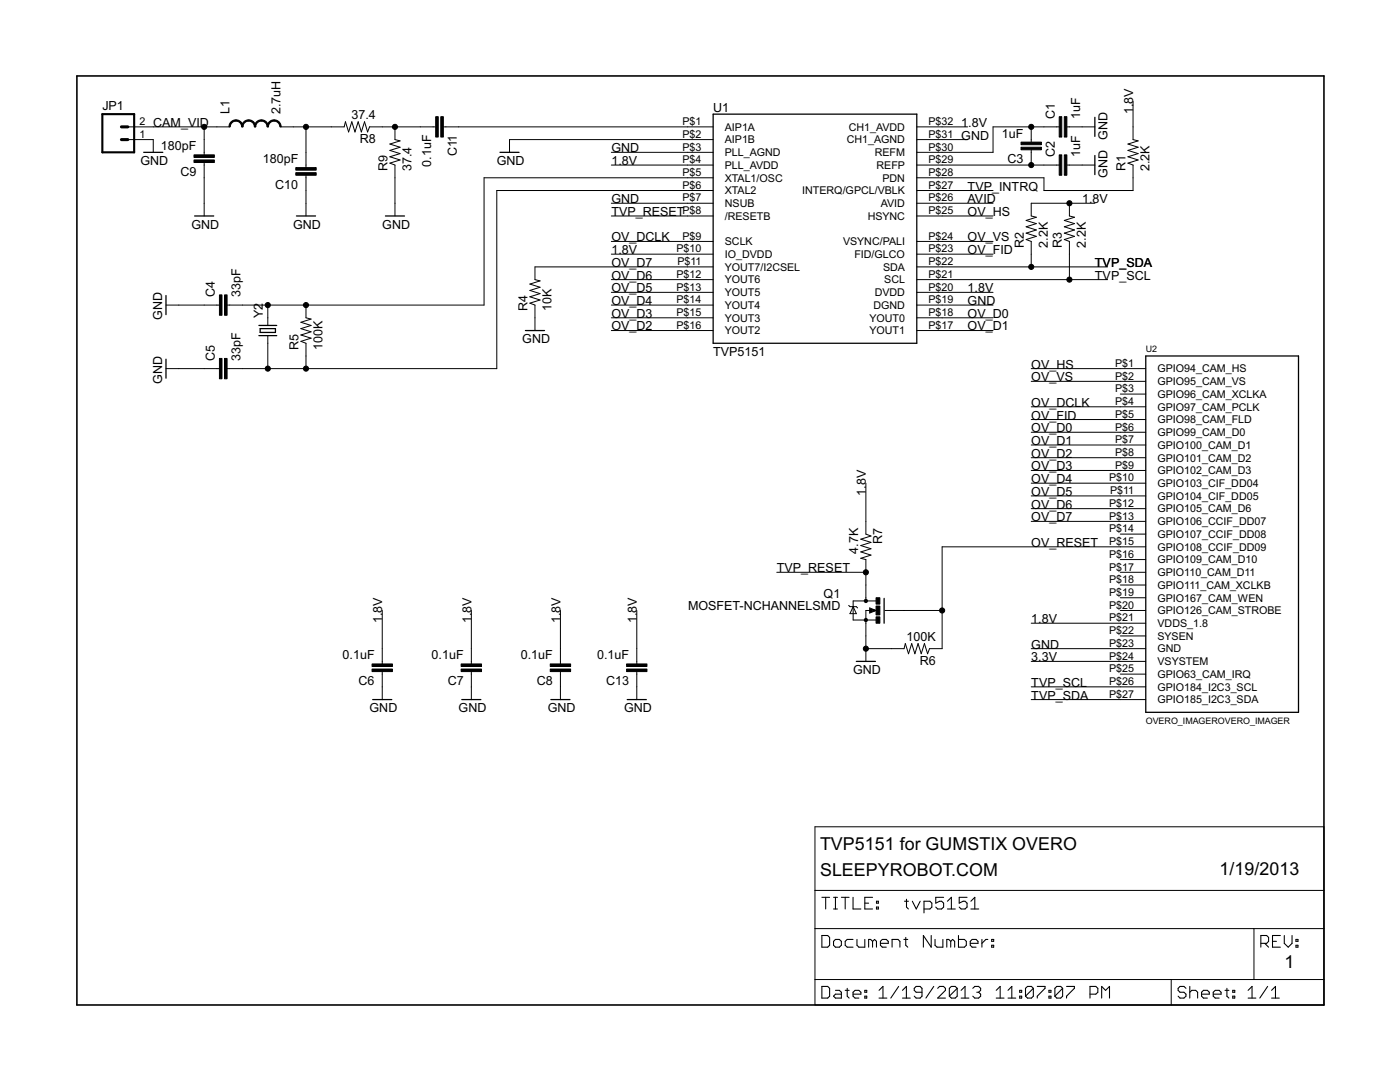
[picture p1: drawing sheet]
<svg xmlns="http://www.w3.org/2000/svg" width="279mm" height="216mm" viewBox="0 0 279 216" stroke-linecap="round" stroke-linejoin="round" font-family="sans-serif">
<path d="M15.3 15.2h248.9v185.3h-248.9zM173.7 121.6l.9 .2-.9 .3v-.3h.2" fill="none" stroke="#000" stroke-width=".32"/>
<g fill="none" stroke="#000" stroke-width=".2">
<path d="M25.5 25.3h20.3M25.5 27.9h5.1v2.5M40.7 25.3v5.6M40.7 32.4v10.7M56 25.3h12.7l.2-1 .7 2 .6-2 .6 2 .7-2 .6 2 .6-2 .7 2 .3-1h13.3M61.1 25.3v8.1M61.1 35v8.1M78.8 25.3v2.6l1 .2-2 .6 2 .7-2 .6 2 .6-2 .7 2 .6-2 .7 1 .3v10.2M88.5 25.3h53.8M122 30.4h20.3M122 32.9h20.3M142.3 27.9h-40.6v2.5"/>
<path d="M142.3 35.5h-45.7v25.4h-51.3M142.3 38h-43.2v35.6h-53.8M183 25.3h10.1M183 27.9h10.1M183 32.9h28.4M183 38h15.2M205.8 25.3v3.1M205.8 29.9v3M211.4 25.3h-13.2v5.1h-15.2M212.9 25.3h5.6M212.9 32.9h5.6M226.1 20.2v7.7l1 .2-2 .6 2 .7-2 .6 2 .6-2 .7 2 .6-2 .7 1 .3v5.1h-17.8v-2.5h-25.3"/>
<path d="M122 40.6h20.3M122 43.1h20.3M122 48.2h20.3M122 50.7h20.3M122 55.8h20.3M122 58.3h20.3M142.3 53.3h-35.5v2.5l1 .2-2.1 .7 2.1 .6-2.1 .7 2.1 .6-2.1 .6 2.1 .7-2.1 .6 1.1 .4v5.1M183 40.6h15.2M183 43.1h15.2M183 48.2h15.2M183 50.7h15.2M183 53.3h38"/>
<path d="M183 55.8h38M183 58.3h15.2M213.4 40.6v2.5l1 .2-2 .7 2 .6-2 .7 2 .6-2 .6 2 .7-2 .6 1 .4v7.6M218.5 40.6h-12.7v2.5l1 .2-2 .7 2 .6-2 .7 2 .6-2 .6 2 .7-2 .6 1 .4v5.1M33.1 60.9h10.7M33.1 73.6h10.7M53.4 60.9v4M53.4 67v6.6M61.1 60.9v2.5l1 .3-2.1 .6 2.1 .6-2.1 .7 2.1 .6-2.1 .6 2.1 .7-2.1 .6 1.1 .4v5.1M122 60.9h20.3M122 63.4h20.3M122 66h20.3"/>
<path d="M183 60.9h15.2M183 63.4h15.2M183 66h15.2M205.8 73.6h22.9M205.8 76.1h22.9M223.6 78.6h5.1M172.8 96.4v10.2l1 .4-2 .6 2 .6-2 .7 2 .6-2 .6 2 .7-2 .6 1 .3v8.2M205.8 81.2h22.9M205.8 83.7h22.9M205.8 86.3h22.9M205.8 88.8h22.9M205.8 91.3h22.9"/>
<path d="M205.8 93.9h22.9M205.8 96.4h22.9M205.8 99h22.9M155 114.2h17.8M174.8 119.9h-4.5v3.8h4.5M205.8 101.5h22.9M205.8 104h22.9M223.6 106.6h5.1M223.6 111.7h5.1M223.6 114.2h5.1M223.6 116.7h5.1M223.6 119.3h5.1"/>
<path d="M228.7 109.1h-40.7v20.3h-2.5l-.4 1.1-.6-2.1-.6 2.1-.7-2.1-.6 2.1-.7-2.1-.6 2.1-.6-2.1-.3 1h-7.6M76.3 121.8v10.7M76.3 134v5.6M94.1 121.8v10.7M94.1 134v5.6M111.8 121.8v10.7M111.8 134v5.6M127.1 121.8v10.7M127.1 134v5.6M169.4 120.8l.2 .3h1.3l.3 .2M170.3 121.1l.6 1.3h-1.3zM173.6 121.3l1.2 .5-1.2 .5z"/>
<path d="M173.7 121.8h-.9v10.2M176.6 121.8h11.4M205.8 124.4h22.9M205.8 129.4h22.9M205.8 132h22.9M205.8 137.1h22.9M205.8 139.6h22.9M223.6 121.8h5.1M223.6 126.9h5.1M223.6 134.5h5.1M162.6 165h101.6v35.5h-101.6zM162.6 177.7h101.6"/>
<path d="M162.6 185.3h101.6M162.6 195.5h101.6M233.7 195.5v5M250.3 185.3v10.2"/>
</g>
<g fill="none" stroke="#000" stroke-width=".21">
<path d="M164 179h1.6M164.8 179v2.4M166.3 179h.8M166.7 179v2.4M167.9 179h1.6M168.7 179v2.4M170.2 179v2.4h1.6M174.1 179h-1.5v2.4h1.5M174.9 179.8h.4v.4h-.4zM180.5 179.8h.8M180.9 179.4v1.6l.4 .4M182.1 179.8l.8 1.6 .7-1.6"/>
<path d="M188.3 179h-1.5v1.2l.7-.4h.4l.4 .4v.8l-.4 .4h-.8l-.3-.4M189.1 179.8l.8-.8v2.4M193 179h-1.6v1.2l.8-.4h.4l.4 .4v.8l-.4 .4h-.8l-.4-.4M193.8 179.8l.7-.8v2.4M164 186.7h1.2l.4 .3v1.6l-.4 .4h-1.2zM164 196.8h1.2l.4 .4v1.6l-.4 .4h-1.2zM166.3 187.8l.4-.3h.8l.4 .3v.8l-.4 .4h-.8l-.4-.4zM166.3 181.4h.8M166.7 197.6h.8l.4 .4v1.2h-1.2l-.4-.4 .4-.4h1.2M168.7 197.6h.8M169.1 197.2v1.6l.4 .4M170.2 198.4h1.6v-.4l-.4-.4h-.8l-.4 .4v.8l.4 .4h.8"/>
<path d="M170.2 187.5h-1.1l-.4 .3v.8l.4 .4h1.1M171 187.5v1.1l.4 .4h1.2v-1.5M172.6 198.8h.4v.4h-.4zM172.6 197.6h.4v.4h-.4zM172.6 180.2h.8M174.1 187.8l-.3-.3h-.4v1.5M174.1 187.8l.4-.3 .4 .3v1.2M174.1 187.8v1.2M174.9 181h.4v.4h-.4zM175.4 199.2h1.6M175.4 197.6l.8-.8v2.4M175.7 188.2h1.6v-.4l-.4-.3h-.8l-.4 .3v.8l.4 .4h.8"/>
<path d="M178 189v-1.5h1.2l.4 .3v1.2M179.3 196.8l-1.5 2.4M180.1 199.2h1.6M180.1 197.6l.8-.8v2.4M180.4 187.5h.8M180.8 187v1.6l.4 .4M184 198h-1.2l-.3-.4v-.4l.3-.4h.8l.4 .4v1.6l-.4 .4h-.8l-.3-.4M184.4 181.4h1.2l.4-.4v-.8l-.4-.4h-1.2v2.4M185.8 186.7v2.3l-1.5-2.3v2.3M186.4 196.8l-1.6 2.4M186.6 187.5v1.1l.4 .4h1.2v-1.5M187.1 197.2l.4-.4h.8l.4 .4v.4l-1.6 1.6h1.6"/>
<path d="M189.1 181.4h1.5M189.7 187.8l-.4-.3h-.3v1.5M189.7 187.8v1.2M189.7 187.8l.4-.3 .4 .3v1.2M191 197.2v1.6l-.4 .4h-.7l-.4-.4M191 197.2l-.4-.4h-.7l-.4 .4v1.6M191 197.2l-1.5 1.6M191.3 186.7v2.3h1.2l.3-.4v-.8l-.3-.3h-1.2M191.8 199.2h1.6M191.8 197.6l.8-.8v2.4M193.6 188.2h1.6v-.4l-.4-.3h-.8l-.4 .3v.8l.4 .4h.8M193.8 181.4h1.5"/>
<path d="M194.1 197.2l.4-.4h.8l.4 .4v.4l-.4 .4M194.9 198h.4M195.3 198l.4 .4v.4l-.4 .4h-.8l-.4-.4M196 187.5v1.5M197.1 187.5h-.4l-.7 .7M197.9 188.6h.4v.4h-.4zM197.9 187.5h.4v.3h-.4zM198.8 199.2h1.6M198.8 197.6l.8-.8v2.4M201.2 199.2h1.5M201.2 197.6l.7-.8v2.4M203.5 198.8h.4v.4h-.4z"/>
<path d="M203.5 197.6h.4v.4h-.4zM206.2 197.2v1.6l-.4 .4h-.7l-.4-.4M206.2 197.2l-.4-.4h-.7l-.4 .4v1.6M206.2 197.2l-1.5 1.6M207 196.8h1.6v.4l-1.6 1.6v.4M209.3 198.8h.4v.4h-.4zM209.3 197.6h.4v.4h-.4zM212.1 197.2v1.6l-.4 .4h-.8l-.4-.4M212.1 197.2l-.4-.4h-.8l-.4 .4v1.6M212.1 197.2l-1.6 1.6M212.9 196.8h1.5v.4l-1.5 1.6v.4M217.5 198.4h1.2l.4-.4v-.8l-.4-.4h-1.2v2.4"/>
<path d="M219.9 199.2v-2.4l.7 .8 .8-.8v2.4M236.7 197.2l-.4-.4h-.8l-.4 .4v.4l.4 .4h.8l.4 .4v.4l-.4 .4h-.8l-.4-.4M237.4 198l.4-.4h.8l.4 .4v1.2M237.4 196.8v2.4M239.8 198.4h1.5v-.4l-.3-.4h-.8l-.4 .4v.8l.4 .4h.8M242.1 198.4h1.6v-.4l-.4-.4h-.8l-.4 .4v.8l.4 .4h.8M244.5 197.6h.8M244.9 197.2v1.6l.4 .4M246 198.8h.4v.4h-.4zM246 197.6h.4v.4h-.4zM249.1 199.2h1.5M249.1 197.6l.8-.8v2.4"/>
<path d="M251.6 188.2h1.2l.4-.4v-.8l-.4-.3h-1.2v2.3M252.4 188.2l.8 .8M253 196.8l-1.6 2.4M253.8 199.2h1.5M253.8 197.6l.8-.8v2.4M254 187.8h.7M255.5 186.7h-1.5v2.3h1.5M256.3 186.7v1.5l.8 .8 .8-.8v-1.5M258.6 188.6h.4v.4h-.4zM258.6 187.5h.4v.3h-.4z"/>
</g>
<g fill="none" stroke="#000" stroke-width=".25">
<path d="M28.7 30.4h3.8M99.8 30.4h3.8M142.3 22.8h40.7v45.7h-40.7zM218.5 23.4v3.8M218.5 31v3.8M33.1 59v3.8M38.8 43.1h3.9M59.2 43.1h3.8M76.9 43.1h3.8M33.1 71.7v3.8M51.7 64.9h3.5M51.7 67h3.5"/>
<path d="M51.9 65.6h3.1v.7h-3.1zM104.9 66h3.8M228.7 71h30.4v71.1h-30.4zM176.4 119.4v5M74.4 139.6h3.8M92.2 139.6h3.8M109.9 139.6h3.8M125.2 139.6h3.8M170.9 132h3.8"/>
</g>
<g fill="#000" stroke="#000" stroke-width=".2">
<path d="M38.7 30.9h4.1v.5h-4.1zM38.7 31.9h4.1v.5h-4.1zM59 33.4h4.1v.6h-4.1zM59 34.5h4.1v.5h-4.1zM87 23.3h.5v4h-.5zM88 23.3h.5v4h-.5zM203.8 28.4h4v.5h-4zM203.8 29.4h4v.5h-4zM211.4 23.3h.5v4h-.5zM211.4 30.9h.5v4.1h-.5zM212.4 23.3h.5v4h-.5zM212.4 30.9h.5v4.1h-.5z"/>
<path d="M43.8 58.8h.5v4.1h-.5zM44.8 58.8h.5v4.1h-.5zM43.8 71.5h.5v4.1h-.5zM44.8 71.5h.5v4.1h-.5zM174.8 119.3h.8v1.2h-.8zM74.3 132.5h4v.5h-4zM74.3 133.5h4v.5h-4zM92 132.5h4.1v.5h-4.1zM92 133.5h4.1v.5h-4.1zM109.8 132.5h4.1v.5h-4.1zM109.8 133.5h4.1v.5h-4.1zM125.1 132.5h4v.5h-4z"/>
<path d="M125.1 133.5h4v.5h-4zM174.8 123.1h.8v1.3h-.8zM174.8 120.9h.8v1.8h-.8z"/>
</g>
<g fill="#000" stroke="#000" stroke-width=".2">
<path d="M46.1 24.3l.5-.3 .5-.1v.3l-.5 .1-.4 .3-.2 .7h-.3l.1-.5z" fill-rule="evenodd"/>
<path d="M47.1 23.9a1.37 1.37 0 0 1 1.4 1.4h-.3l-.2-.7-.4-.3-.5-.1z" fill-rule="evenodd"/>
<path d="M48.6 24.3l.6-.3 .4-.1v.3l-.5 .1-.4 .3-.2 .7h-.3l.1-.5z" fill-rule="evenodd"/>
<path d="M49.6 23.9a1.37 1.37 0 0 1 1.4 1.4h-.2l-.3-.7-.4-.3-.5-.1z" fill-rule="evenodd"/>
<path d="M51.2 24.3l.5-.3 .5-.1v.3l-.5 .1-.4 .3-.3 .7h-.2v-.5z" fill-rule="evenodd"/>
<path d="M52.2 23.9a1.37 1.37 0 0 1 1.4 1.4h-.3l-.2-.7-.4-.3-.5-.1z" fill-rule="evenodd"/>
<path d="M53.7 24.3l.6-.3 .4-.1v.3l-.5 .1-.4 .3-.2 .7h-.3l.1-.5z" fill-rule="evenodd"/>
<path d="M54.7 23.9a1.37 1.37 0 0 1 1.4 1.4h-.2l-.3-.7-.4-.3-.5-.1z" fill-rule="evenodd"/>
<circle cx="40.7" cy="25.3" r=".51"/>
<circle cx="61.1" cy="25.3" r=".51"/>
<circle cx="78.8" cy="25.3" r=".51"/>
<circle cx="205.8" cy="32.9" r=".51"/>
<circle cx="205.8" cy="25.3" r=".51"/>
<circle cx="205.8" cy="53.3" r=".51"/>
<circle cx="213.4" cy="40.6" r=".51"/>
<circle cx="213.4" cy="55.8" r=".51"/>
<circle cx="53.4" cy="60.9" r=".51"/>
<circle cx="53.4" cy="73.6" r=".51"/>
<circle cx="61.1" cy="60.9" r=".51"/>
<circle cx="61.1" cy="73.6" r=".51"/>
<circle cx="172.8" cy="119.9" r=".33"/>
<circle cx="172.8" cy="114.2" r=".51"/>
<circle cx="172.8" cy="123.7" r=".33"/>
<circle cx="172.8" cy="129.4" r=".51"/>
<circle cx="188" cy="121.8" r=".51"/>
</g>
<path d="M20.4 22.8h6.4v7.6h-6.4z" fill="none" stroke="#000" stroke-width=".42"/>
<path d="M24.2 25.3h1.3M24.2 27.9h1.3" fill="none" stroke="#000" stroke-width=".61"/>
<g font-size="4">
<text x="163.7" y="169.6">TVP5151 for GUMSTIX OVERO</text>
<text x="163.7" y="174.9">SLEEPYROBOT.COM</text>
<text x="243.4" y="174.6">1/19/2013</text>
<text x="256.3" y="193.2">1</text>
</g>
<g font-size="2.8">
<text x="20.4" y="22">JP1</text>
<text x="45.8" y="22.8" transform="rotate(-90 45.8 22.8)">L1</text>
<text x="56" y="22.8" transform="rotate(-90 56 22.8)">2.7uH</text>
<text x="70.1" y="23.8">37.4</text>
<text x="142.3" y="22.3">U1</text>
<text x="210.5" y="23.8" transform="rotate(-90 210.5 23.8)">C1</text>
<text x="215.6" y="23.8" transform="rotate(-90 215.6 23.8)">1uF</text>
<text x="226.1" y="22.8" transform="rotate(-90 226.1 22.8)">1.8V</text>
<text x="30.6" y="25.3">CAM_VID</text>
<text x="71.8" y="28.6">R8</text>
<text x="191.8" y="27.9">GND</text>
<text x="191.8" y="25.3">1.8V</text>
<text x="200" y="27.5">1uF</text>
<text x="221" y="27.9" transform="rotate(-90 221 27.9)">GND</text>
<text x="28" y="32.9">GND</text>
<text x="32.1" y="30">180pF</text>
<text x="36" y="35.1">C9</text>
<text x="52.4" y="32.6">180pF</text>
<text x="77.3" y="34.2" transform="rotate(-90 77.3 34.2)">R9</text>
<text x="82.1" y="34.2" transform="rotate(-90 82.1 34.2)">37.4</text>
<text x="86.1" y="33.3" transform="rotate(-90 86.1 33.3)">0.1uF</text>
<text x="91.2" y="31.2" transform="rotate(-90 91.2 31.2)">C11</text>
<text x="99.2" y="32.9">GND</text>
<text x="122" y="30.4">GND</text>
<text x="122" y="32.9">1.8V</text>
<text x="201.1" y="32.6">C3</text>
<text x="210.5" y="31.4" transform="rotate(-90 210.5 31.4)">C2</text>
<text x="215.6" y="31.4" transform="rotate(-90 215.6 31.4)">1uF</text>
<text x="221" y="35.5" transform="rotate(-90 221 35.5)">GND</text>
<text x="224.6" y="34.2" transform="rotate(-90 224.6 34.2)">R1</text>
<text x="229.4" y="34.2" transform="rotate(-90 229.4 34.2)">2.2K</text>
<text x="54.9" y="37.6">C10</text>
<text x="122" y="40.6">GND</text>
<text x="193.1" y="38">TVP_INTRQ</text>
<text x="193.1" y="40.6">AVID</text>
<text x="216" y="40.6">1.8V</text>
<text x="38.2" y="45.6">GND</text>
<text x="58.5" y="45.6">GND</text>
<text x="76.3" y="45.6">GND</text>
<text x="122" y="43.1">TVP_RESET</text>
<text x="193.1" y="43.1">OV_HS</text>
<text x="122" y="50.7">1.8V</text>
<text x="122" y="53.2">OV_D7</text>
<text x="122" y="48.2">OV_DCLK</text>
<text x="193.1" y="48.2">OV_VS</text>
<text x="193.1" y="50.7">OV_FID</text>
<text x="204.3" y="49.4" transform="rotate(-90 204.3 49.4)">R2</text>
<text x="209.1" y="49.4" transform="rotate(-90 209.1 49.4)">2.2K</text>
<text x="211.9" y="49.4" transform="rotate(-90 211.9 49.4)">R3</text>
<text x="216.7" y="49.4" transform="rotate(-90 216.7 49.4)">2.2K</text>
<text x="218.5" y="53.2">TVP_SDA</text>
<text x="42.9" y="59.3" transform="rotate(-90 42.9 59.3)">C4</text>
<text x="48" y="59.3" transform="rotate(-90 48 59.3)">33pF</text>
<text x="122" y="58.3">OV_D5</text>
<text x="122" y="55.8">OV_D6</text>
<text x="193.1" y="58.3">1.8V</text>
<text x="218.5" y="55.8">TVP_SCL</text>
<text x="32.4" y="63.9" transform="rotate(-90 32.4 63.9)">GND</text>
<text x="52.4" y="63.4" transform="rotate(-90 52.4 63.4)">Y2</text>
<text x="105.3" y="62.1" transform="rotate(-90 105.3 62.1)">R4</text>
<text x="110.1" y="62.1" transform="rotate(-90 110.1 62.1)">10K</text>
<text x="122" y="65.9">OV_D2</text>
<text x="122" y="63.4">OV_D3</text>
<text x="122" y="60.9">OV_D4</text>
<text x="193.1" y="60.9">GND</text>
<text x="193.1" y="63.4">OV_D0</text>
<text x="193.1" y="65.9">OV_D1</text>
<text x="59.6" y="69.8" transform="rotate(-90 59.6 69.8)">R5</text>
<text x="64.4" y="69.8" transform="rotate(-90 64.4 69.8)">100K</text>
<text x="104.2" y="68.5">GND</text>
<text x="142.3" y="71">TVP5151</text>
<text x="32.4" y="76.6" transform="rotate(-90 32.4 76.6)">GND</text>
<text x="42.9" y="72" transform="rotate(-90 42.9 72)">C5</text>
<text x="48" y="72" transform="rotate(-90 48 72)">33pF</text>
<text x="205.8" y="73.6">OV_HS</text>
<text x="205.8" y="76.1">OV_VS</text>
<text x="205.8" y="83.7">OV_FID</text>
<text x="205.8" y="81.2">OV_DCLK</text>
<text x="205.8" y="86.3">OV_D0</text>
<text x="205.8" y="88.8">OV_D1</text>
<text x="205.8" y="91.3">OV_D2</text>
<text x="205.8" y="93.9">OV_D3</text>
<text x="172.8" y="99" transform="rotate(-90 172.8 99)">1.8V</text>
<text x="205.8" y="96.4">OV_D4</text>
<text x="205.8" y="99">OV_D5</text>
<text x="205.8" y="101.5">OV_D6</text>
<text x="205.8" y="104">OV_D7</text>
<text x="171.3" y="110.5" transform="rotate(-90 171.3 110.5)">4.7K</text>
<text x="176.1" y="108.5" transform="rotate(-90 176.1 108.5)">R7</text>
<text x="205.8" y="109.1">OV_RESET</text>
<text x="155" y="114.2">TVP_RESET</text>
<text x="164.4" y="119.3">Q1</text>
<text x="76.3" y="124.4" transform="rotate(-90 76.3 124.4)">1.8V</text>
<text x="94.1" y="124.4" transform="rotate(-90 94.1 124.4)">1.8V</text>
<text x="111.8" y="124.4" transform="rotate(-90 111.8 124.4)">1.8V</text>
<text x="127.1" y="124.4" transform="rotate(-90 127.1 124.4)">1.8V</text>
<text x="137.3" y="121.8">MOSFET-NCHANNELSMD</text>
<text x="205.8" y="124.4">1.8V</text>
<text x="68.4" y="131.6">0.1uF</text>
<text x="86.1" y="131.6">0.1uF</text>
<text x="103.9" y="131.6">0.1uF</text>
<text x="119.1" y="131.6">0.1uF</text>
<text x="180.9" y="127.9">100K</text>
<text x="205.8" y="129.4">GND</text>
<text x="205.8" y="132">3.3V</text>
<text x="71.6" y="136.7">C6</text>
<text x="89.4" y="136.7">C7</text>
<text x="107.1" y="136.7">C8</text>
<text x="121" y="136.7">C13</text>
<text x="170.3" y="134.5">GND</text>
<text x="183.6" y="132.7">R6</text>
<text x="205.8" y="137">TVP_SCL</text>
<text x="73.8" y="142.1">GND</text>
<text x="91.5" y="142.1">GND</text>
<text x="109.3" y="142.1">GND</text>
<text x="124.5" y="142.1">GND</text>
<text x="205.8" y="139.6">TVP_SDA</text>
</g>
<g font-size="2.4">
<text x="27.8" y="27.5">1</text>
<text x="27.8" y="25">2</text>
<text x="136.2" y="25">P$1</text>
<text x="136.2" y="27.5">P$2</text>
<text x="144.7" y="26.1">AIP1A</text>
<text x="144.7" y="28.6">AIP1B</text>
<text x="169" y="28.6">CH1_AGND</text>
<text x="169.4" y="26.1">CH1_AVDD</text>
<text x="185.3" y="27.5">P$31</text>
<text x="185.3" y="25">P$32</text>
<text x="136.2" y="30">P$3</text>
<text x="136.2" y="32.6">P$4</text>
<text x="136.2" y="35.1">P$5</text>
<text x="144.7" y="31.2">PLL_AGND</text>
<text x="144.7" y="33.7">PLL_AVDD</text>
<text x="174.6" y="31.2">REFM</text>
<text x="174.9" y="33.7">REFP</text>
<text x="185.3" y="35.1">P$28</text>
<text x="185.3" y="32.6">P$29</text>
<text x="185.3" y="30">P$30</text>
<text x="136.2" y="37.7">P$6</text>
<text x="136.2" y="40.2">P$7</text>
<text x="144.7" y="36.2">XTAL1/OSC</text>
<text x="144.7" y="38.8">XTAL2</text>
<text x="144.7" y="41.3">NSUB</text>
<text x="160.1" y="38.8">INTERQ/GPCL/VBLK</text>
<text x="175.8" y="41.3">AVID</text>
<text x="176.1" y="36.2">PDN</text>
<text x="185.3" y="40.2">P$26</text>
<text x="185.3" y="37.7">P$27</text>
<text x="136.2" y="42.7">P$8</text>
<text x="136.2" y="47.8">P$9</text>
<text x="144.7" y="43.9">/RESETB</text>
<text x="173.2" y="43.9">HSYNC</text>
<text x="185.3" y="47.8">P$24</text>
<text x="185.3" y="42.7">P$25</text>
<text x="135" y="50.4">P$10</text>
<text x="135.2" y="52.9">P$11</text>
<text x="144.7" y="48.9">SCLK</text>
<text x="144.7" y="51.5">IO_DVDD</text>
<text x="168.3" y="48.9">VSYNC/PALI</text>
<text x="170.5" y="51.5">FID/GLCO</text>
<text x="185.3" y="52.9">P$22</text>
<text x="185.3" y="50.4">P$23</text>
<text x="135" y="55.4">P$12</text>
<text x="135" y="58">P$13</text>
<text x="144.7" y="54">YOUT7/I2CSEL</text>
<text x="144.7" y="56.6">YOUT6</text>
<text x="144.7" y="59.1">YOUT5</text>
<text x="174.6" y="59.1">DVDD</text>
<text x="176.2" y="54">SDA</text>
<text x="176.5" y="56.6">SCL</text>
<text x="185.3" y="58">P$20</text>
<text x="185.3" y="55.4">P$21</text>
<text x="135" y="60.5">P$14</text>
<text x="135" y="63.1">P$15</text>
<text x="135" y="65.6">P$16</text>
<text x="144.7" y="61.6">YOUT4</text>
<text x="144.7" y="64.2">YOUT3</text>
<text x="173.5" y="64.2">YOUT0</text>
<text x="174.3" y="61.6">DGND</text>
<text x="185.3" y="65.6">P$17</text>
<text x="185.3" y="63.1">P$18</text>
<text x="185.3" y="60.5">P$19</text>
<text x="144.7" y="66.7">YOUT2</text>
<text x="173.5" y="66.7">YOUT1</text>
<text x="222.5" y="73.2">P$1</text>
<text x="222.5" y="75.7">P$2</text>
<text x="231" y="74.3">GPIO94_CAM_HS</text>
<text x="231" y="76.9">GPIO95_CAM_VS</text>
<text x="222.5" y="78.3">P$3</text>
<text x="222.5" y="80.8">P$4</text>
<text x="222.5" y="83.4">P$5</text>
<text x="231" y="79.4">GPIO96_CAM_XCLKA</text>
<text x="231" y="81.9">GPIO97_CAM_PCLK</text>
<text x="222.5" y="85.9">P$6</text>
<text x="222.5" y="88.4">P$7</text>
<text x="231" y="84.5">GPIO98_CAM_FLD</text>
<text x="231" y="87">GPIO99_CAM_D0</text>
<text x="231" y="89.6">GPIO100_CAM_D1</text>
<text x="222.5" y="91">P$8</text>
<text x="222.5" y="93.5">P$9</text>
<text x="231" y="92.1">GPIO101_CAM_D2</text>
<text x="231" y="94.6">GPIO102_CAM_D3</text>
<text x="221.4" y="96.1">P$10</text>
<text x="221.4" y="101.1">P$12</text>
<text x="221.5" y="98.6">P$11</text>
<text x="231" y="97.2">GPIO103_CIF_DD04</text>
<text x="231" y="99.7">GPIO104_CIF_DD05</text>
<text x="221.4" y="103.7">P$13</text>
<text x="221.4" y="106.2">P$14</text>
<text x="231" y="102.3">GPIO105_CAM_D6</text>
<text x="231" y="104.8">GPIO106_CCIF_DD07</text>
<text x="231" y="107.3">GPIO107_CCIF_DD08</text>
<text x="221.4" y="108.8">P$15</text>
<text x="221.4" y="111.3">P$16</text>
<text x="221.4" y="113.8">P$17</text>
<text x="231" y="109.9">GPIO108_CCIF_DD09</text>
<text x="231" y="112.4">GPIO109_CAM_D10</text>
<text x="221.4" y="116.4">P$18</text>
<text x="221.4" y="118.9">P$19</text>
<text x="231" y="115">GPIO110_CAM_D11</text>
<text x="231" y="117.5">GPIO111_CAM_XCLKB</text>
<text x="221.4" y="121.5">P$20</text>
<text x="221.4" y="124">P$21</text>
<text x="231" y="120">GPIO167_CAM_WEN</text>
<text x="231" y="122.6">GPIO126_CAM_STROBE</text>
<text x="231" y="125.1">VDDS_1.8</text>
<text x="221.4" y="126.5">P$22</text>
<text x="221.4" y="129.1">P$23</text>
<text x="221.4" y="131.6">P$24</text>
<text x="231" y="127.7">SYSEN</text>
<text x="231" y="130.2">GND</text>
<text x="221.4" y="134.2">P$25</text>
<text x="221.4" y="136.7">P$26</text>
<text x="231" y="132.7">VSYSTEM</text>
<text x="231" y="135.3">GPIO63_CAM_IRQ</text>
<text x="231" y="137.8">GPIO184_I2C3_SCL</text>
<text x="221.4" y="139.2">P$27</text>
<text x="231" y="140.3">GPIO185_I2C3_SDA</text>
</g>
<g font-size="2">
<text x="228.7" y="70.3">U2</text>
<text x="228.7" y="144.4">OVERO_IMAGEROVERO_IMAGER</text>
</g>
</svg>
